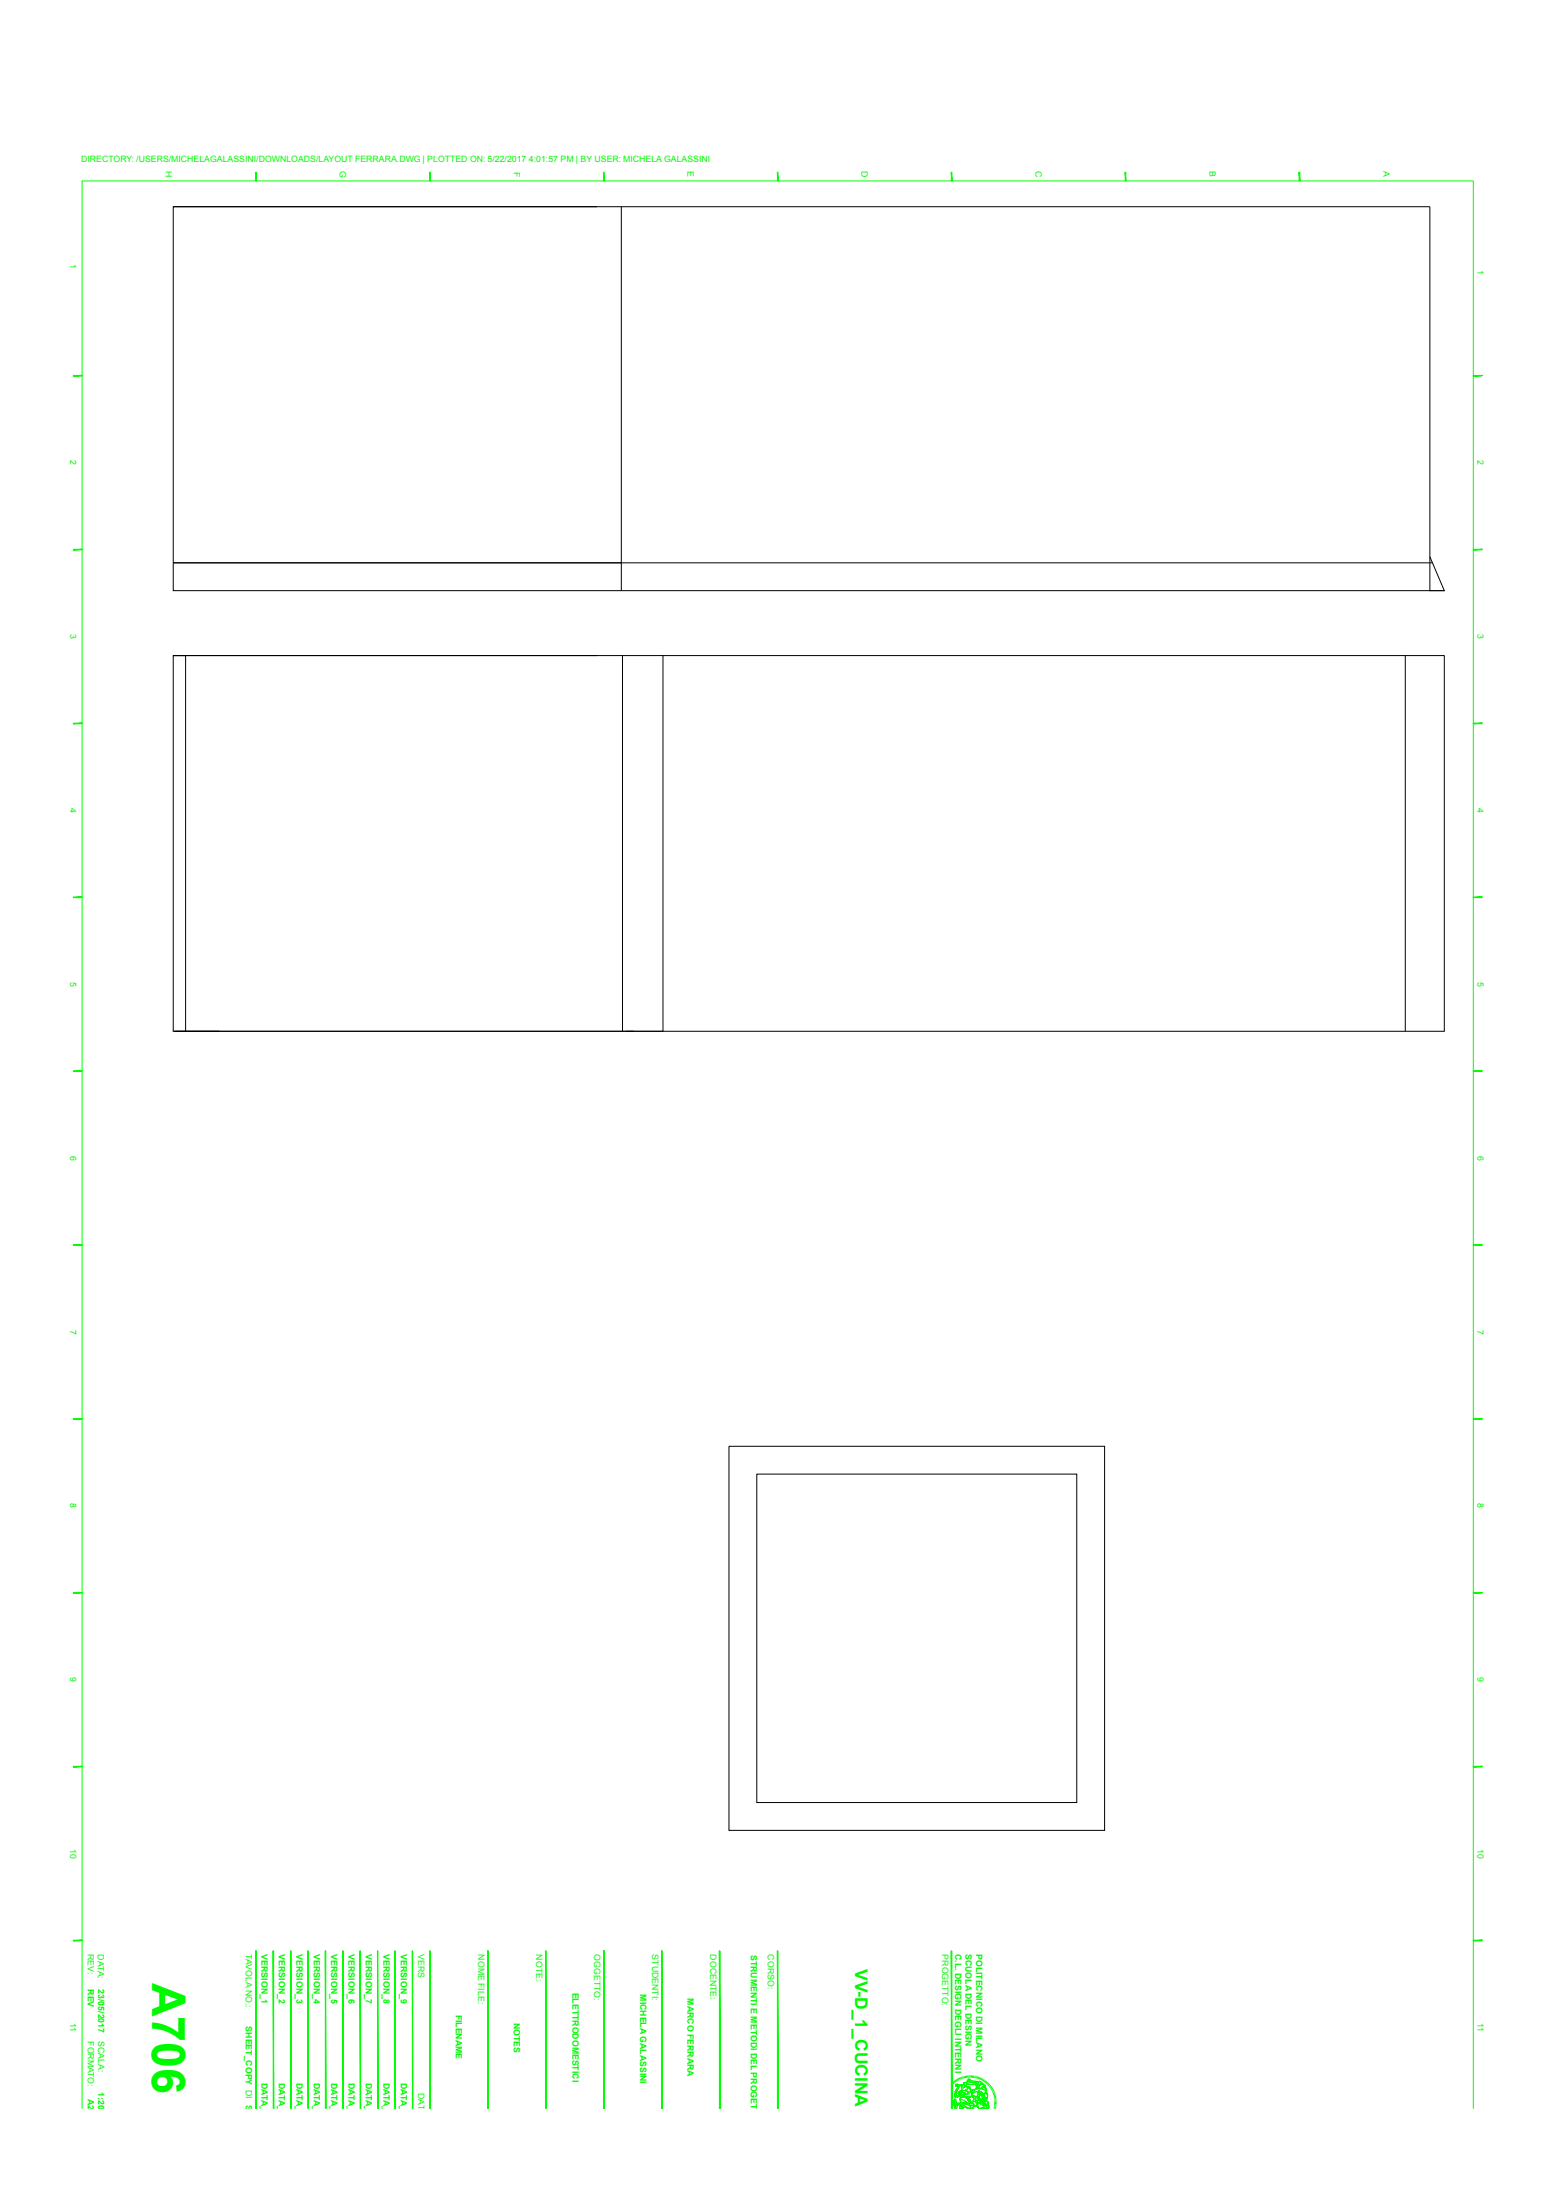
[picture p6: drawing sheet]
<svg xmlns="http://www.w3.org/2000/svg" width="210mm" height="297mm" viewBox="0 0 210 297" stroke-linecap="round" stroke-linejoin="round" font-family="sans-serif">
<g fill="none" stroke="#000" stroke-width=".13">
<path d="M23.4 27.9h57.2M83.9 27.9v51.8M83.9 76h-60.5h170M193 75.2l2 4.5h-171.6v-51.8h169.6v51.8h2M23.4 88.5h171.6v50.7h-171.6zM23.4 88.5h57.2M25.1 88.5v50.7M84 88.5v50.7h-60.5h6.1M89.5 88.5v50.7h-5.5M189.7 88.5v50.7M84.5 139.2h1.1M98.4 195.3h50.7v51.8h-50.7z"/>
<path d="M102.2 199h43.1v44.4h-43.1z"/>
</g>
<g fill="none" stroke="#0f0" stroke-width=".13">
<path d="M127.4 283.5h.3M127.4 283.7h.3M127.4 283.8h.3M127.4 283.3l.3 .1M127.4 283.2h.3M127.4 283l.4 .1M127.5 282.9h.3M127.5 282.7l.3 .1M127.6 282.5l.3 .1M127.6 282.4l.3 .1M127.7 284h-.3M127.7 284.1l-.3 .1"/>
<path d="M127.7 284.3h-.3M127.7 282.2l.3 .2M127.7 284.4l-.3 .1M127.8 284.6l-.3 .1M127.8 284.7h.1M127.8 282.1l.3 .1M127.9 281.9l.3 .2M128 281.8l.2 .2M128.1 281.6l.2 .2M128.2 281.5l.2 .2M128.3 281.4l.2 .2M128.4 281.3l.2 .2"/>
<path d="M128.5 281.2l.2 .2M128.7 281l.2 .3M128.8 280.9l.2 .3M128.9 280.8l.2 .3M129 280.7l.2 .3M129.2 280.7l.1 .2M129.3 280.6l.2 .3M129.5 280.5l.1 .3M129.6 280.4l.2 .3M129.8 280.4l.1 .3M130 280.3v.3M130.1 280.3l.1 .3"/>
<path d="M130.3 280.3v.3M130.5 280.2v.3M130.6 280.2l.1 .3M130.8 280.2v.3M130.8 283.2l-.2 .3 .2 .2h.1l.2 .2 .2-.1 .2-.5-.4-.3h.1l.5 .1 .1 .1-.1 .1v.4M131 280.2v.3M131.1 280.2v.3M131.3 280.2v.3M131.5 280.2l-.1 .4M131.6 280.3v.3M131.8 280.3l-.1 .3M132 280.3l-.1 .4"/>
<path d="M132.1 280.4l-.1 .3M132.3 280.5l-.1 .2M132.4 280.5l-.1 .3M132.6 280.6l-.2 .3M132.7 280.7l-.1 .2M132.9 280.8l-.2 .2M133 280.9l-.2 .2M133.1 281l-.2 .2M133.3 281.1l-.2 .2M133.4 281.2l-.2 .2M133.5 281.3l-.2 .2M133.6 281.4l-.2 .2"/>
<path d="M133.7 281.5l-.2 .2M133.8 281.7l-.2 .2M133.9 281.8l-.2 .2M134 282l-.2 .1M134.1 284.6l.3 .1M134.1 282.1l-.3 .1M134.2 284.5h.3M134.2 284.3l.3 .1M134.2 284.2h.3M134.2 282.2l-.3 .2M134.2 284h.3M134.2 283.9h.3"/>
<path d="M134.2 283.7h.3M134.3 282.4l-.3 .1M134.3 282.6l-.3 .1M134.4 282.7l-.3 .1M134.4 282.9l-.3 .1M134.5 283l-.3 .1M134.5 283.2h-.3M134.5 283.4h-.3M134.5 283.5h-.3"/>
</g>
<path d="M130.6 283.3l-.7-.3-.3 .4 .1 .5 .5 .1-.1-.1 .2 .1-.1-.2 .2-.1-.1 .2 .3 .1 .1 .2 .3 .1 .2-.1 .3 .2 .4-.1 .1-.3h-.1l-.2-.3" fill="none" stroke="#0f0" stroke-width=".13"/>
<path d="M130.6 283.3h.1M131.5 283.3l-.3-.3-.4 .2 .2 .5v.2h.2" fill="none" stroke="#0f0" stroke-width=".13"/>
<path d="M128.9 284.7l-.2-.8h.1l.2 .8M129.6 284.7v-.3l.9 .1 .1 .2a.12 .12 0 0 1 0-.1 .12 .12 0 0 1 .2 0l.3 .1M129.7 284.7h.4M131.3 284.7l-.1-.1 .2-.2 .3-.1h.2l.3 .4M131.5 283.3l-.2 .5-.1 .1M132.9 284.2l.3 .1 .1 .3-.3 .1-.2-.1h-.3l.1 .1h.3h-.3h-.3M133 284.1l.5 .2v.2l-.1 .2" fill="none" stroke="#0f0" stroke-width=".13"/>
<path d="M129 284.7l-.2-.8 .2-.5 .2 .9-.1 .4M129.1 284l.5 .1 .1 .1h-.6l.3-.1zM129.4 284l.4-.1 .9 .3 .3 .1 .1 .4-.5-.1-.6-.4h-.3l-.1-.1zM132.8 284.3l.1-.1 .3 .1 .1 .3-.3 .1-.2-.1zM133 284.1h-.4l.3 .1" fill="none" stroke="#0f0" stroke-width=".13"/>
<path d="M130.1 283.9l.2 .1-.1-.2 .2-.1-.1 .2 .3 .1 .1 .1h-.4z" fill="none" stroke="#0f0" stroke-width=".13"/>
<path d="M133.4 283.9l-.2-.2h-.2l-.3 .4h-.3l-.2-.1h-.2" fill="none" stroke="#0f0" stroke-width=".13"/>
<path d="M128.9 283.4h.1l-.2 .5h-.1zM130.7 283.3l.1-.1 .2 .6-.3-.2zM131.7 283.4v-.1l.2-.2 .4 .2 .2 .4M131.7 283.6l.6-.1h.1v.2l-.2 .2h-.4l-.1-.1zM131.9 284.3l.3 .4M132.7 283.4l.1 .1v.3a.14 .14 0 0 1-.2-.1 .14 .14 0 0 1 .1-.2zM132.8 283.6h.1l.1 .1-.1 .2-.2 .1zM133.4 283.9v.3l-.3-.1h-.5l.3 .1-.2 .1 .1 .3h-.3l.1 .1h-.3" fill="none" stroke="#0f0" stroke-width=".13"/>
<path d="M132.5 283.7l-.1 .2-.3 .1h-.3l.1-.2 .2 .1" fill="none" stroke="#0f0" stroke-width=".13"/>
<path d="M131.7 283.4v.1l.1 .1 .4-.1h.2v.3l-.3 .1M133.1 282.5l.2 .3v.3l-.1 .3-.2 .1" fill="none" stroke="#0f0" stroke-width=".13"/>
<path d="M132 282.8h.2v.4v-.1h-.3zM132 282.6l.2-.1 .1 .3v.1l-.1-.1-.2 .1zM132.6 282.6l.3 .1-.1 .3 .2 .2-.1 .2-.2-.2M133.1 282.5l-.3 .3 .2 .4-.1 .2 .1 .1" fill="none" stroke="#0f0" stroke-width=".13"/>
<path d="M130.1 282.3l.6 .1-.1 .3-.2 .1v-.1l-.6-.2-.1 .3M130.6 281.7l.3 .1 .1 .5v.1l.2 .2v.2l-.1 .3-.5 .2-.2-.1-.3-.4 .1-.2 .2 .2 .2-.1 .1-.2-.1-.1a.14 .14 0 0 1-.2-.2 .14 .14 0 0 1 .1-.1l.2-.2zM132.6 282.6v.3l-.1 .2 .2 .1" fill="none" stroke="#0f0" stroke-width=".13"/>
<path d="M129.6 282.3l-.1 .2-.1-.1 .1 .1-.2 .2 .3-.1-.2 .2 .2-.1-.1 .2 .2-.1" fill="none" stroke="#0f0" stroke-width=".13"/>
<path d="M130.1 282.3h-.5M132.2 282.3l.3 .2 .1 .4-.3-.1zM132.6 281.8l.2-.1 .2 .3 .1 .5-.2 .2h-.2l-.5-.4-.9 .3" fill="none" stroke="#0f0" stroke-width=".13"/>
<path d="M130.7 281.4l.3 .1 .6-.1 .2 .1v.5l-.4 .3h-.4M132.6 281.8l-.2 .2h-.6l-.4 .3h-.3l-.1 .1v.1l.2 .1v.2l.1-.2" fill="none" stroke="#0f0" stroke-width=".13"/>
<path d="M130.7 281.4l-.2 .1a.12 .12 0 0 0-.1 .2 .12 .12 0 0 0 .1 0l.1 .1 .1-.1h.2l.1 .6M131.9 281.1h.2l-.2 .6 .1 .1a.12 .12 0 0 1 0 .2 .12 .12 0 0 1-.2-.1zM132.1 281h.2l.3 .4h-.2l-.2 .1-.1 .5-.2-.3 .2-.6" fill="none" stroke="#0f0" stroke-width=".13"/>
<path d="M129 281.5l.2-.1 .5 .2-.4 .3-.2 .6v.4l.3 .1-.2 .1-.3-.1M132.1 281v.1" fill="none" stroke="#0f0" stroke-width=".13"/>
<path d="M129 281.5v.1l.1 .1 .1-.1 .1 .2-.3 .6-.1 .4v.2" fill="none" stroke="#0f0" stroke-width=".13"/>
<path d="M132.4 281.4h.4l.2 .3 .1 .6-.1-.4-.2-.2h-.2l-.2 .3h-.3" fill="none" stroke="#0f0" stroke-width=".13"/>
<path d="M130 281.5l-.2 .2 .1 .6-.5 .1 .1 .1-.1 .2 .2-.1-.2 .2M132.4 281.4l-.2 .1-.1 .5" fill="none" stroke="#0f0" stroke-width=".13"/>
<path d="M129.4 282.8l.2-.1v.2l.3-.4 .3 .1-.1 .2-.2 .1" fill="none" stroke="#0f0" stroke-width=".13"/>
<g fill="none" stroke="#0f0" stroke-width=".13">
<path d="M129.6 284.7v-.3l.9 .2 .1 .1M129.7 284.7h.4M129.9 283l-.3 .4M130 281.5h-.3l-.3 .3-.3 .8v.3l.2 .1 .6-.1M130 281.5l.1-.1 .1 .3h.2l.2 .1a.28 .28 0 0 1-.2 .4v.1h-.3a.27 .27 0 0 1-.3-.1 .27 .27 0 0 1 0-.4zM130.3 283.6l-.7-.2 .1 .5M130.6 281l.3 .1h.6l.3 .2a.1 .1 0 0 1 0 .2 .1 .1 0 0 1-.1-.1h-1.2zM130.6 281l.1-.2 .2 .2h.7l.2 .2M130.6 280.8l.2-.1 .4 .2 .7 .2-.1 .9M130.9 283.6h.1M130.9 283.6v.1M131.4 284.6v.1"/>
<path d="M131.4 284.7h.1M132.2 282.9v.1v-.2h-.2l-.1 .3h.3v.1v-.2M132.8 283.7v-.2l-.1-.2-.1 .3 .1 .2 .1-.1-.1 .1M132.8 283.2h.1M132.9 283.2h-.1M132.9 284.6h.1M132.9 284.5v.1M132.9 284l-.2 .1M133 284.4h.1M133 284.3v.1"/>
</g>
<g fill="none" stroke="#0f0" stroke-width=".13">
<path d="M128.7 283.9h.1M129 283.4h-.1l-.2 .5 .2 .8M129 283.4l-.2 .5 .2 .8M129 283.4l.2 .9-.1 .4M129.4 284l-.4-.1 .4 .2-.4 .2 .7-.1-.3-.2 .4-.1 1.2 .4M129.6 284.2h.4l.4 .3 .6 .2v-.4l.3-.1 .2 .2M130.3 284l-.1-.2 .2-.1-.1 .2 .3 .1 .1 .2M130.3 284l-.2-.1 .1 .1M130.4 284h-.1l.2 .1M130.6 284l.2-.1 .2 .2M130.9 284l.6 .1M131.3 284.7l-.1-.1 .4-.3 .3 .1 .2 .3"/>
<path d="M131.7 284.3h.2l.2 .4M131.9 284.1l-.1 .2M132.1 283.8v.1M132.2 284.7h.1M132.2 283.6l.1 .1M132.6 284.7h-.3M132.7 284.1h-.1l.1 .1 .5 .1 .1 .3-.3 .1-.5-.1M132.8 284.4h.1M132.9 284.4h.1M132.9 284.2l-.2 .1 .1 .3"/>
</g>
<path d="M130.2 283.2h-.5M131.2 283h.4l.2 .2M131.4 283.7h.3M132 283.6v.3h.2M132.4 283.6l-.1 .3-.4 .2-.1-.2 .2-.1M132.5 284.6l.4 .1M132.7 284.1h.4l.3 .1 .1 .3-.1 .2M132.7 284h.1l-.1 .1-.5-.1M132.8 283.6l.2 .1v.1l-.2 .2h-.1v-.2M133 283.7l.3 .1 .1 .4" fill="none" stroke="#0f0" stroke-width=".13"/>
<path d="M130.2 282.6v.3l.1 .2h.2l.3-.1M130.7 283.6h.1M130.8 283.6v.1M130.8 283.3l-.1 .2 .1 .2 .2 .1M131.1 283h.2l.1 .2 .1 .3-.2 .3-.2 .1h-.1v-.2M132.4 283.6l-.1-.3-.4-.1-.2 .1v.3l.7-.1v.2l-.1 .1" fill="none" stroke="#0f0" stroke-width=".13"/>
<path d="M129.1 282.6v.3l.3 .1 .7-.2M129.6 281.6l-.4-.2-.2 .1v.1l.1 .1 .1-.1 .1 .2-.2 .3M130.8 283.2l.2 .5M131.2 282.8l-.1 .2-.3 .3h-.3l-.2-.2" fill="none" stroke="#0f0" stroke-width=".13"/>
<path d="M129.1 282.1l-.2 .4v.5l.1 .1 .4-.1M130 281.5h-.3l-.3 .3-.4 1M130.1 281.4l-.2 .1-.1 .2 .1 .6h-.2l-.2 .2-.1-.1 .1 .1-.1 .2 .2-.1-.2 .2 .2-.1-.1 .2M130.7 281.9l-.3 .4" fill="none" stroke="#0f0" stroke-width=".13"/>
<path d="M129.9 282.3l.7 .1 .1 .1-.1 .2-.2 .1v-.1l-.6-.2-.3 .4M130.2 281.7l.1-.1 .2 .1 .2 .2M130.4 281.6v-.3l-.3-.1 .1 .6-.2 .2M130.6 281.8l.1-.1 .2 .1 .1 .5M132.2 282.5l-.2 .1v.3M132.3 282.8l-.1 .1M132.7 283.1h-.1M133.1 282.5l.2 .3v.3l-.2 .4h-.2l.1-.3h-.1" fill="none" stroke="#0f0" stroke-width=".13"/>
<path d="M132.1 282l.1-.5 .2-.1h.4l.2 .3 .1 .3-.1 .6-.3 .1-.2-.2M132.2 282.3l.2 .5 .1 .1M132.4 282.7l.2 .2M132.4 282l.2-.3 .2 .1 .2 .2 .1 .3M132.6 282.6v.3l-.1 .2 .1 .2 .3 .1M132.9 282.7l-.1 .2 .1 .3" fill="none" stroke="#0f0" stroke-width=".13"/>
<path d="M132.5 282h-.7l-.3 .3h-.4l-.1 .1v.1l.2 .1v.2l.2-.3 .7-.2 .4 .2" fill="none" stroke="#0f0" stroke-width=".13"/>
<g fill="none" stroke="#0f0" stroke-width=".13">
<path d="M11.1 284.7v-260.3h187.8v260.3M129.8 282.9l.2 .2 .4 .1M130.5 281.4h1.1l.2 .1M130.7 282.5l.1 .4M131 282.9l-.2 .4M131.1 284l.4 .2M131.7 282.1l-.7 .1M131.7 283.6v.2l.1 .1M131.8 281.3l-.2-.2h-.7l-.3-.1-.1 .4M132.1 281.1h-.2M132.4 283.8l-.2 .1v-.1M132.5 282l.4 .2"/>
<path d="M132.6 281.4l-.3-.4-.3 .1-.1 .7 .2 .2"/>
</g>
<g fill="#fff" stroke="#fff" stroke-width=".13">
<path d="M128.5 275.2v9.5h-1.4z"/>
<path d="M126.4 275.2v9.5h.7zM126.4 275.2h2.1l-1.4 9.5z"/>
</g>
<path d="M126.4 284.7v-9.5h2.1v9.5" fill="none" stroke="#fff" stroke-width=".13"/>
<g fill="#0f0" stroke="#0f0" stroke-width=".13">
<path d="M34.5 263.4v21.3h.1zM34.5 263.4h.1v21.3z"/>
<path d="M34.5 263.4v21.3h.1zM34.5 263.4h.1v21.3z"/>
<path d="M36.9 263.4v21.3zM36.9 263.4v21.3z"/>
<path d="M39.2 263.4l.1 21.3zM39.2 263.4l.1 21.3z"/>
<path d="M41.6 263.4v21.3zM41.6 263.4v21.3z"/>
<path d="M43.9 263.4l.1 21.3zM43.9 263.4l.1 21.3z"/>
<path d="M46.3 263.4v21.3zM46.3 263.4v21.3z"/>
<path d="M48.6 263.4l.1 21.3zM48.6 263.4l.1 21.3z"/>
<path d="M51 263.4v21.3zM51 263.4v21.3z"/>
<path d="M53.3 263.4l.1 21.3zM53.3 263.4l.1 21.3z"/>
<path d="M97.1 263.4l.1 21.3v-21.3zM97.1 263.4l.1 21.3h-.1z"/>
<path d="M89.3 263.4l.1 21.3v-21.3zM89.3 263.4l.1 21.3h-.1z"/>
<path d="M89.3 263.4v21.3h.1zM89.3 263.4h.1v21.3z"/>
<path d="M81.5 263.4v21.3zM81.5 263.4v21.3z"/>
<path d="M128.4 263.4l.1 21.3v-21.3zM128.4 263.4l.1 21.3h-.1z"/>
<path d="M81.5 263.4v21.3zM81.5 263.4v21.3z"/>
<path d="M73.6 263.4v21.3h.1zM73.6 263.4h.1v21.3z"/>
<path d="M81.5 263.4v21.3zM81.5 263.4v21.3z"/>
<path d="M81.5 263.4v21.3zM81.5 263.4v21.3z"/>
<path d="M104.9 263.4l.1 21.3v-21.3zM104.9 263.4l.1 21.3h-.1z"/>
<path d="M65.8 263.4v21.3h.1zM65.8 263.4h.1v21.3z"/>
<path d="M65.8 263.4v21.3h.1zM65.8 263.4h.1v21.3z"/>
<path d="M55.7 263.4v21.3zM55.7 263.4v21.3z"/>
<path d="M58 263.4v21.3h.1zM58 263.4h.1v21.3z"/>
<path d="M198.9 215.1h1.2v-.1zM198.9 215h1.2l-1.2 .1z"/>
<path d="M198.9 191.6h1.2v-.1zM198.9 191.5h1.2l-1.2 .1z"/>
<path d="M198.9 238.6h1.2v-.1zM198.9 238.5h1.2l-1.2 .1z"/>
<path d="M198.9 262h1.2zM198.9 262h1.2h-1.2z"/>
<path d="M81.5 23.3v1.1zM81.5 23.3v1.1z"/>
<path d="M104.9 23.3v1.1h.1zM104.9 23.3h.1v1.1z"/>
<path d="M128.4 23.3v1.1h.1zM128.4 23.3h.1v1.1z"/>
<path d="M151.9 23.3v1.1h.1zM151.9 23.3h.1v1.1z"/>
<path d="M175.4 23.3v1.1h.1zM175.4 23.3h.1v1.1z"/>
<path d="M34.5 23.3v1.1h.1zM34.5 23.3h.1v1.1z"/>
<path d="M58 23.3v1.1h.1zM58 23.3h.1v1.1z"/>
<path d="M198.9 168.1h1.2zM198.9 168.1h1.2h-1.2z"/>
<path d="M198.9 144.7h1.2v-.1zM198.9 144.6h1.2l-1.2 .1z"/>
<path d="M198.9 121.2h1.2v-.1zM198.9 121.1h1.2l-1.2 .1z"/>
<path d="M198.9 97.7h1.2v-.1zM198.9 97.6h1.2l-1.2 .1z"/>
<path d="M198.9 74.2h1.2zM198.9 74.2h1.2h-1.2z"/>
<path d="M198.9 50.8h1.2v-.1zM198.9 50.7h1.2l-1.2 .1z"/>
<path d="M9.9 215.1h1.2v-.1zM9.9 215h1.2l-1.2 .1z"/>
<path d="M9.9 191.6h1.2v-.1zM9.9 191.5h1.2l-1.2 .1z"/>
<path d="M9.9 238.6h1.2v-.1zM9.9 238.5h1.2l-1.2 .1z"/>
<path d="M9.9 262h1.2zM9.9 262h1.2h-1.2z"/>
<path d="M9.9 168.1h1.2zM9.9 168.1h1.2h-1.2z"/>
<path d="M9.9 144.7h1.2v-.1zM9.9 144.6h1.2l-1.2 .1z"/>
<path d="M9.9 121.2h1.2v-.1zM9.9 121.1h1.2l-1.2 .1z"/>
<path d="M9.9 97.7h1.2v-.1zM9.9 97.6h1.2l-1.2 .1z"/>
<path d="M9.9 74.2h1.2zM9.9 74.2h1.2h-1.2z"/>
<path d="M9.9 50.8h1.2v-.1zM9.9 50.7h1.2l-1.2 .1z"/>
</g>
<text font-size="6.3" fill="#00f900" x="20.6" y="267.7" transform="rotate(90 20.6 267.7)">A706</text>
<text font-size="2.4" fill="#00f900" x="115.4" y="265.8" transform="rotate(90 115.4 265.8)">VV-D_1_CUCINA</text>
<g font-size="1.2" fill="#00f900">
<text x="11" y="21.9">DIRECTORY: /USERS/MICHELAGALASSINI/DOWNLOADS/LAYOUT FERRARA.DWG | PLOTTED ON: 5/22/2017 4:01:57 PM | BY USER: MICHELA GALASSINI</text>
<text x="22.4" y="23.1" transform="rotate(90 22.4 23.1)">H</text>
<text x="45.9" y="23.1" transform="rotate(90 45.9 23.1)">G</text>
<text x="69.3" y="23.2" transform="rotate(90 69.3 23.2)">F</text>
<text x="92.8" y="23.1" transform="rotate(90 92.8 23.1)">E</text>
<text x="116.3" y="23.1" transform="rotate(90 116.3 23.1)">D</text>
<text x="139.8" y="23.1" transform="rotate(90 139.8 23.1)">C</text>
<text x="163.3" y="23.1" transform="rotate(90 163.3 23.1)">B</text>
<text x="186.7" y="23.1" transform="rotate(90 186.7 23.1)">A</text>
<text x="9.5" y="35.6" transform="rotate(90 9.5 35.6)">1</text>
<text x="199.4" y="36.5" transform="rotate(90 199.4 36.5)">1</text>
<text x="9.5" y="62.1" transform="rotate(90 9.5 62.1)">2</text>
<text x="199.4" y="62.1" transform="rotate(90 199.4 62.1)">2</text>
<text x="9.5" y="85.6" transform="rotate(90 9.5 85.6)">3</text>
<text x="199.4" y="85.6" transform="rotate(90 199.4 85.6)">3</text>
<text x="9.5" y="109.1" transform="rotate(90 9.5 109.1)">4</text>
<text x="199.4" y="109.1" transform="rotate(90 199.4 109.1)">4</text>
<text x="9.5" y="132.6" transform="rotate(90 9.5 132.6)">5</text>
<text x="199.4" y="132.6" transform="rotate(90 199.4 132.6)">5</text>
<text x="9.5" y="156" transform="rotate(90 9.5 156)">6</text>
<text x="199.4" y="156" transform="rotate(90 199.4 156)">6</text>
<text x="9.5" y="179.5" transform="rotate(90 9.5 179.5)">7</text>
<text x="199.4" y="179.5" transform="rotate(90 199.4 179.5)">7</text>
<text x="9.5" y="203" transform="rotate(90 9.5 203)">8</text>
<text x="199.4" y="203" transform="rotate(90 199.4 203)">8</text>
<text x="9.5" y="226.5" transform="rotate(90 9.5 226.5)">9</text>
<text x="199.4" y="226.5" transform="rotate(90 199.4 226.5)">9</text>
<text x="9.5" y="249.6" transform="rotate(90 9.5 249.6)">10</text>
<text x="199.4" y="249.6" transform="rotate(90 199.4 249.6)">10</text>
<text x="11.9" y="263.8" transform="rotate(90 11.9 263.8)">REV:</text>
<text x="13.2" y="263.9" transform="rotate(90 13.2 263.9)">DATA:</text>
<text x="33.2" y="263.9" transform="rotate(90 33.2 263.9)">TAVOLA NO.:</text>
<text x="35.3" y="263.9" transform="rotate(90 35.3 263.9)">VERSION_1</text>
<text x="37.7" y="263.9" transform="rotate(90 37.7 263.9)">VERSION_2</text>
<text x="40" y="263.9" transform="rotate(90 40 263.9)">VERSION_3</text>
<text x="42.3" y="263.9" transform="rotate(90 42.3 263.9)">VERSION_4</text>
<text x="44.7" y="263.9" transform="rotate(90 44.7 263.9)">VERSION_5</text>
<text x="47" y="263.9" transform="rotate(90 47 263.9)">VERSION_6</text>
<text x="49.4" y="263.9" transform="rotate(90 49.4 263.9)">VERSION_7</text>
<text x="51.7" y="263.9" transform="rotate(90 51.7 263.9)">VERSION_8</text>
<text x="54.1" y="263.9" transform="rotate(90 54.1 263.9)">VERSION_9</text>
<text x="56.4" y="263.8" transform="rotate(90 56.4 263.8)">VERS</text>
<text x="64.5" y="263.9" transform="rotate(90 64.5 263.9)">NOME FILE:</text>
<text x="72.4" y="263.9" transform="rotate(90 72.4 263.9)">NOTE:</text>
<text x="80.2" y="263.9" transform="rotate(90 80.2 263.9)">OGGETTO:</text>
<text x="88" y="263.9" transform="rotate(90 88 263.9)">STUDENTI:</text>
<text x="95.9" y="263.9" transform="rotate(90 95.9 263.9)">DOCENTE:</text>
<text x="101.4" y="263.9" transform="rotate(90 101.4 263.9)">STRUMENTI E METODI DEL PROGETTO</text>
<text x="103.7" y="263.9" transform="rotate(90 103.7 263.9)">CORSO:</text>
<text x="127.2" y="263.9" transform="rotate(90 127.2 263.9)">PROGETTO:</text>
<text x="128.9" y="263.8" transform="rotate(90 128.9 263.8)">C.L. DESIGN DEGLI INTERNI</text>
<text x="130.3" y="263.8" transform="rotate(90 130.3 263.8)">SCUOLA DEL DESIGN</text>
<text x="131.8" y="263.8" transform="rotate(90 131.8 263.8)">POLITECNICO DI MILANO</text>
<text x="11.8" y="268.6" transform="rotate(90 11.8 268.6)">REV</text>
<text x="13.2" y="268.6" transform="rotate(90 13.2 268.6)">23/05/2017</text>
<text x="77.3" y="269" transform="rotate(90 77.3 269)">ELETTRODOMESTICI</text>
<text x="86.4" y="269.3" transform="rotate(90 86.4 269.3)">MICHELA GALASSINI</text>
<text x="92.8" y="269.8" transform="rotate(90 92.8 269.8)">MARCO FERRARA</text>
<text x="9.5" y="273.1" transform="rotate(90 9.5 273.1)">11</text>
<text x="11.8" y="275.6" transform="rotate(90 11.8 275.6)">FORMATO:</text>
<text x="13.2" y="275.6" transform="rotate(90 13.2 275.6)">SCALA:</text>
<text x="33.2" y="273.6" transform="rotate(90 33.2 273.6)">SHEET_COPY DI</text>
<text x="61.5" y="272" transform="rotate(90 61.5 272)">FILENAME</text>
<text x="69.3" y="273.1" transform="rotate(90 69.3 273.1)">NOTES</text>
<text x="199.4" y="273.1" transform="rotate(90 199.4 273.1)">11</text>
<text x="35.3" y="281.2" transform="rotate(90 35.3 281.2)">DATA_1</text>
<text x="37.7" y="281.2" transform="rotate(90 37.7 281.2)">DATA_2</text>
<text x="40" y="281.2" transform="rotate(90 40 281.2)">DATA_3</text>
<text x="42.3" y="281.2" transform="rotate(90 42.3 281.2)">DATA_4</text>
<text x="44.7" y="281.2" transform="rotate(90 44.7 281.2)">DATA_5</text>
<text x="47" y="281.2" transform="rotate(90 47 281.2)">DATA_6</text>
<text x="49.4" y="281.2" transform="rotate(90 49.4 281.2)">DATA_7</text>
<text x="51.7" y="281.2" transform="rotate(90 51.7 281.2)">DATA_8</text>
<text x="54.1" y="281.2" transform="rotate(90 54.1 281.2)">DATA_9</text>
<text x="11.8" y="283.3" transform="rotate(90 11.8 283.3)">A2</text>
<text x="13.2" y="282.5" transform="rotate(90 13.2 282.5)">1:20</text>
<text x="33.2" y="284.2" transform="rotate(90 33.2 284.2)">SHEET_TOTAL</text>
<text x="56.4" y="282.6" transform="rotate(90 56.4 282.6)">DATA</text>
</g>
</svg>
